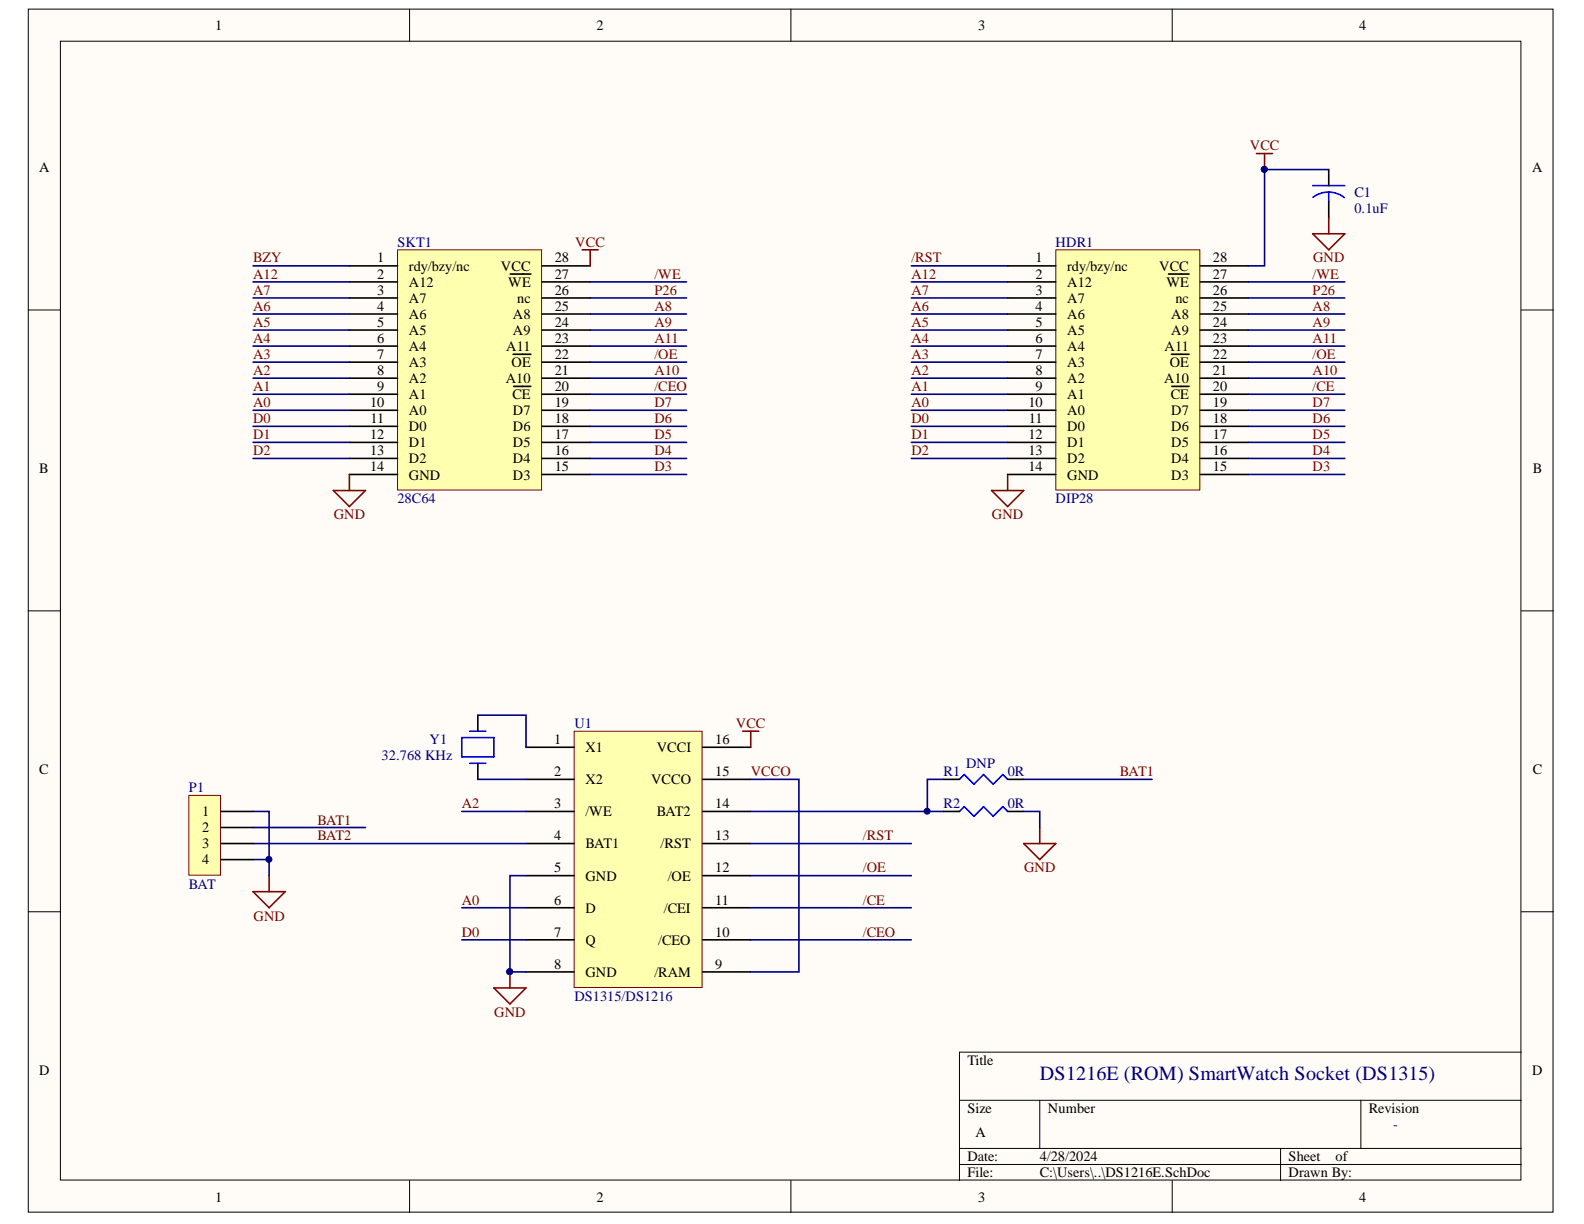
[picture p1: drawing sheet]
<svg xmlns="http://www.w3.org/2000/svg" width="279mm" height="216mm" viewBox="0 0 279 216" stroke-linecap="round" stroke-linejoin="round" font-family="sans-serif">
<g fill="#fffcf8" stroke="#000" stroke-width=".18">
<path d="M5 1.6h268.9v212.2h-268.9z"/>
<path d="M10.7 7.3h257.6v200.8h-257.6z"/>
</g>
<g fill="none" stroke="#000" stroke-width=".18">
<path d="M72.2 1.6v5.7M139.5 1.6v5.7M206.8 1.6v5.7M5 54.7h5.7M268.4 54.7h5.6M5 107.8h5.7M268.4 107.8h5.6M5 160.8h5.7M268.4 160.8h5.6M169.2 194.1h99.2M183.4 194.1v8.5M240 194.1v8.5"/>
<path d="M268.4 185.6h-99.2v22.6M72.2 208.2v5.7M139.5 208.2v5.7M169.2 202.6h99.2M169.2 205.4h99.2M206.8 208.2v5.7M225.9 202.6v5.6"/>
</g>
<path d="M221.6 27.1h2.9M223 27.1v2.8M234.4 38.4v2.8M231.5 41.2h5.7l-2.8 2.9zM174.9 86.5h5.7l-2.9 2.9zM177.7 83.7v2.8" fill="none" stroke="#800000" stroke-width=".28"/>
<circle cx="223" cy="29.9" r=".52" fill="#000080" stroke="#000080" stroke-width=".18"/>
<path d="M231.5 32.7h5.7M234.4 33.9l1.4 .2 1.3 .7M234.4 33.9l-1.5 .2-1.3 .7M234.4 33.9v1.7" fill="none" stroke="#00f" stroke-width=".28"/>
<path d="M234.4 29.9v2.8M234.4 35.6v2.8" fill="none" stroke="#000" stroke-width=".28"/>
<path d="M101.3 129h22.5v45.2h-22.5z" fill="#ffffb0" stroke="#800000" stroke-width=".18"/>
<g fill="none" stroke="#000" stroke-width=".28">
<path d="M92.8 131.8h8.5M92.8 137.5h8.5M123.9 131.8h8.5M123.9 137.5h8.5M92.8 143.1h8.5M92.8 154.5h8.5M92.8 148.8h8.5M123.9 143.1h8.5M123.9 154.5h8.5M123.9 148.8h8.5M92.8 160.1h8.5M92.8 165.8h8.5"/>
<path d="M92.8 171.4h8.5M123.9 160.1h8.5M123.9 165.8h8.5M123.9 171.4h8.5"/>
</g>
<path d="M186.2 44.1h25.4v42.3h-25.4z" fill="#ffffb0" stroke="#800000" stroke-width=".18"/>
<g fill="none" stroke="#000" stroke-width=".28">
<path d="M177.7 46.9h8.5M177.7 49.7h8.5M177.7 52.6h8.5M177.7 55.4h8.5M177.7 58.2h8.5M206.1 48.3h3.6M211.7 46.9h8.5M211.7 49.7h8.5M211.7 52.6h8.5M211.7 55.4h8.5M211.7 58.2h8.5M177.7 61h8.5"/>
<path d="M177.7 63.9h8.5M177.7 66.7h8.5M177.7 69.5h8.5M177.7 72.4h8.5M177.7 75.2h8.5M177.7 78h8.5M206.6 62.5h3.1M206.7 68.2h3M211.7 61h8.5M211.7 63.9h8.5M211.7 66.7h8.5M211.7 69.5h8.5"/>
<path d="M211.7 72.4h8.5M211.7 75.2h8.5M211.7 78h8.5M177.7 80.9h8.5M177.7 83.7h8.5M211.7 80.9h8.5M211.7 83.7h8.5"/>
</g>
<path d="M70.1 44.1h25.4v42.3h-25.4z" fill="#ffffb0" stroke="#800000" stroke-width=".18"/>
<g fill="none" stroke="#000" stroke-width=".28">
<path d="M61.6 46.9h8.5M61.6 49.7h8.5M61.6 52.6h8.5M61.6 55.4h8.5M61.6 58.2h8.5M90 48.3h3.6M95.6 46.9h8.5M95.6 49.7h8.5M95.6 52.6h8.5M95.6 55.4h8.5M95.6 58.2h8.5M61.6 61h8.5"/>
<path d="M61.6 63.9h8.5M61.6 66.7h8.5M61.6 69.5h8.5M61.6 72.4h8.5M61.6 75.2h8.5M61.6 78h8.5M90.5 62.5h3.1M90.6 68.2h3M95.6 61h8.5M95.6 63.9h8.5M95.6 66.7h8.5M95.6 69.5h8.5"/>
<path d="M95.6 72.4h8.5M95.6 75.2h8.5M95.6 78h8.5M61.6 80.9h8.5M61.6 83.7h8.5M95.6 80.9h8.5M95.6 83.7h8.5M84.3 126.1v2.9M84.3 134.6v2.9M166.4 137.5h2.8M177.7 137.5h2.9M166.4 143.1h2.8"/>
<path d="M177.7 143.1h2.9"/>
</g>
<g fill="none" stroke="#000080" stroke-width=".28">
<path d="M234.4 29.9h-11.4v17h-2.8M44.6 46.9h17M44.6 49.7h17M44.6 52.6h17M44.6 55.4h17M44.6 58.2h17M104.1 49.7h17M104.1 52.6h17M104.1 55.4h17M104.1 58.2h17M160.7 46.9h17M160.7 49.7h17"/>
<path d="M160.7 52.6h17M160.7 55.4h17M160.7 58.2h17M220.2 49.7h17M220.2 52.6h17M220.2 55.4h17M220.2 58.2h17M44.6 61h17M44.6 63.9h17M44.6 66.7h17M44.6 69.5h17M44.6 72.4h17"/>
<path d="M44.6 75.2h17M44.6 78h17M104.1 61h17M104.1 63.9h17M104.1 66.7h17M104.1 69.5h17M104.1 72.4h17M104.1 75.2h17M104.1 78h17M160.7 61h17M160.7 63.9h17M160.7 66.7h17"/>
<path d="M160.7 69.5h17M160.7 72.4h17M160.7 75.2h17M160.7 78h17M220.2 61h17M220.2 63.9h17M220.2 66.7h17M220.2 69.5h17M220.2 72.4h17M220.2 75.2h17M220.2 78h17M44.6 80.9h17"/>
<path d="M104.1 80.9h17M104.1 83.7h17M160.7 80.9h17M220.2 80.9h17M220.2 83.7h17M84.3 126.1h8.5v5.7M84.3 137.5h8.5M132.4 137.5h8.5v33.9h-8.5M166.4 137.5h-2.8v5.6M180.6 137.5h22.6M44.6 143.1h2.9v11.4M44.6 148.8h48.2"/>
<path d="M44.6 146h19.9M44.6 151.6h2.9M81.5 143.1h11.3M92.8 154.5h-2.9v16.9h2.9M132.4 143.1h34M132.4 154.5h28.3M132.4 148.8h28.3M180.6 143.1h2.8v2.9M81.5 160.1h11.3M81.5 165.8h11.3M132.4 160.1h28.3M132.4 165.8h28.3"/>
</g>
<g fill="#000080" stroke="#000080" stroke-width=".18">
<circle cx="223" cy="29.9" r=".52"/>
<circle cx="89.9" cy="171.4" r=".52"/>
<circle cx="163.5" cy="143.1" r=".52"/>
<circle cx="47.4" cy="151.6" r=".52"/>
</g>
<path d="M102.7 44.1h2.8M104.1 44.1v2.8M58.8 86.5h5.7l-2.9 2.9zM61.6 83.7v2.8M131 129h2.8M132.4 129v2.8M44.6 157.3h5.7l-2.8 2.8zM47.5 154.5v2.8M180.6 148.8h5.6l-2.8 2.8zM183.4 146v2.8M87.1 174.3h5.7l-2.9 2.8zM89.9 171.4v2.9" fill="none" stroke="#800000" stroke-width=".28"/>
<path d="M81.5 130.1h5.6v3.4h-5.6zM82.9 134.6h2.8M82.9 129h2.8M169.2 137.5l.9-.9 1.7 1.7 1.7-1.7 1.7 1.7 1.7-1.7 .8 .9M169.2 143.1l.9-.8 1.7 1.7 1.7-1.7 1.7 1.7 1.7-1.7 .8 .8" fill="none" stroke="#00f" stroke-width=".28"/>
<path d="M33.3 140.3h5.6v14.1h-5.6z" fill="#ffffb0" stroke="#800000" stroke-width=".18"/>
<path d="M39 143.1h5.6M39 146h5.6M39 148.8h5.6M39 151.6h5.6" fill="none" stroke="#000" stroke-width=".28"/>
<text font-size="3.5" fill="#000080" x="183.4" y="190.5">DS1216E (ROM) SmartWatch Socket (DS1315)</text>
<g font-size="2.5">
<text x="38" y="5.3">1</text>
<text x="105.2" y="5.3">2</text>
<text x="172.5" y="5.3">3</text>
<text x="239.7" y="5.3">4</text>
<text x="6.9" y="30.4">A</text>
<text x="270.3" y="30.4">A</text>
<text x="66.6" y="46.3">1</text>
<text x="72.1" y="47.7">rdy/bzy/nc</text>
<text x="88.4" y="47.7">VCC</text>
<text x="97.8" y="46.3">28</text>
<text x="182.7" y="46.3">1</text>
<text x="188.2" y="47.7">rdy/bzy/nc</text>
<text x="204.5" y="47.7">VCC</text>
<text x="213.9" y="46.3">28</text>
<text x="66.6" y="49.2">2</text>
<text x="66.6" y="52">3</text>
<text x="72.1" y="50.6">A12</text>
<text x="72.1" y="53.4">A7</text>
<text x="89.6" y="50.6">WE</text>
<text x="91.2" y="53.4">nc</text>
<text x="97.8" y="52">26</text>
<text x="97.8" y="49.2">27</text>
<text x="182.7" y="49.2">2</text>
<text x="182.7" y="52">3</text>
<text x="188.2" y="50.6">A12</text>
<text x="188.2" y="53.4">A7</text>
<text x="205.7" y="50.6">WE</text>
<text x="207.3" y="53.4">nc</text>
<text x="213.9" y="52">26</text>
<text x="213.9" y="49.2">27</text>
<text x="66.6" y="54.8">4</text>
<text x="66.6" y="57.6">5</text>
<text x="72.1" y="56.3">A6</text>
<text x="72.1" y="59.1">A5</text>
<text x="90.5" y="59.1">A9</text>
<text x="90.5" y="56.3">A8</text>
<text x="97.8" y="57.6">24</text>
<text x="97.8" y="54.8">25</text>
<text x="182.7" y="54.8">4</text>
<text x="182.7" y="57.6">5</text>
<text x="188.2" y="56.3">A6</text>
<text x="188.2" y="59.1">A5</text>
<text x="206.6" y="59.1">A9</text>
<text x="206.6" y="56.3">A8</text>
<text x="213.9" y="57.6">24</text>
<text x="213.9" y="54.8">25</text>
<text x="66.6" y="60.5">6</text>
<text x="66.6" y="63.3">7</text>
<text x="72.1" y="61.9">A4</text>
<text x="72.1" y="64.7">A3</text>
<text x="89.3" y="61.9">A11</text>
<text x="90.2" y="64.7">OE</text>
<text x="97.8" y="63.3">22</text>
<text x="97.8" y="60.5">23</text>
<text x="182.7" y="60.5">6</text>
<text x="182.7" y="63.3">7</text>
<text x="188.2" y="61.9">A4</text>
<text x="188.2" y="64.7">A3</text>
<text x="205.4" y="61.9">A11</text>
<text x="206.3" y="64.7">OE</text>
<text x="213.9" y="63.3">22</text>
<text x="213.9" y="60.5">23</text>
<text x="65.3" y="71.8">10</text>
<text x="66.6" y="66.2">8</text>
<text x="66.6" y="69">9</text>
<text x="72.1" y="67.6">A2</text>
<text x="72.1" y="70.4">A1</text>
<text x="89.2" y="67.6">A10</text>
<text x="90.4" y="70.4">CE</text>
<text x="97.8" y="71.8">19</text>
<text x="97.8" y="69">20</text>
<text x="97.8" y="66.2">21</text>
<text x="181.4" y="71.8">10</text>
<text x="182.7" y="66.2">8</text>
<text x="182.7" y="69">9</text>
<text x="188.2" y="67.6">A2</text>
<text x="188.2" y="70.4">A1</text>
<text x="205.3" y="67.6">A10</text>
<text x="206.5" y="70.4">CE</text>
<text x="213.9" y="71.8">19</text>
<text x="213.9" y="69">20</text>
<text x="213.9" y="66.2">21</text>
<text x="65.3" y="77.5">12</text>
<text x="65.4" y="74.6">11</text>
<text x="72.1" y="73.3">A0</text>
<text x="72.1" y="76.1">D0</text>
<text x="90.5" y="76.1">D6</text>
<text x="90.5" y="73.3">D7</text>
<text x="97.8" y="77.5">17</text>
<text x="97.8" y="74.6">18</text>
<text x="181.4" y="77.5">12</text>
<text x="181.5" y="74.6">11</text>
<text x="188.2" y="73.3">A0</text>
<text x="188.2" y="76.1">D0</text>
<text x="206.6" y="76.1">D6</text>
<text x="206.6" y="73.3">D7</text>
<text x="213.9" y="77.5">17</text>
<text x="213.9" y="74.6">18</text>
<text x="6.9" y="83.5">B</text>
<text x="65.3" y="80.3">13</text>
<text x="65.3" y="83.1">14</text>
<text x="72.1" y="78.9">D1</text>
<text x="72.1" y="81.7">D2</text>
<text x="90.5" y="81.7">D4</text>
<text x="90.5" y="78.9">D5</text>
<text x="97.8" y="83.1">15</text>
<text x="97.8" y="80.3">16</text>
<text x="181.4" y="80.3">13</text>
<text x="181.4" y="83.1">14</text>
<text x="188.2" y="78.9">D1</text>
<text x="188.2" y="81.7">D2</text>
<text x="206.6" y="81.7">D4</text>
<text x="206.6" y="78.9">D5</text>
<text x="213.9" y="83.1">15</text>
<text x="213.9" y="80.3">16</text>
<text x="270.3" y="83.5">B</text>
<text x="72.1" y="84.6">GND</text>
<text x="90.5" y="84.6">D3</text>
<text x="188.2" y="84.6">GND</text>
<text x="206.6" y="84.6">D3</text>
<text x="97.8" y="131.2">1</text>
<text x="126.2" y="131.2">16</text>
<text x="6.9" y="136.6">C</text>
<text x="97.8" y="136.9">2</text>
<text x="103.3" y="132.7">X1</text>
<text x="115.9" y="132.7">VCCI</text>
<text x="126.2" y="136.9">15</text>
<text x="270.3" y="136.6">C</text>
<text x="35.7" y="144">1</text>
<text x="97.8" y="142.6">3</text>
<text x="103.3" y="138.3">X2</text>
<text x="103.3" y="144">/WE</text>
<text x="114.8" y="138.3">VCCO</text>
<text x="115.9" y="144">BAT2</text>
<text x="126.2" y="142.6">14</text>
<text x="35.7" y="146.8">2</text>
<text x="35.7" y="149.7">3</text>
<text x="97.8" y="148.2">4</text>
<text x="103.3" y="149.7">BAT1</text>
<text x="116.5" y="149.7">/RST</text>
<text x="126.2" y="148.2">13</text>
<text x="35.7" y="152.5">4</text>
<text x="97.8" y="153.9">5</text>
<text x="103.3" y="155.3">GND</text>
<text x="117.8" y="155.3">/OE</text>
<text x="126.2" y="153.9">12</text>
<text x="97.8" y="159.5">6</text>
<text x="103.3" y="161">D</text>
<text x="117.1" y="161">/CEI</text>
<text x="126.2" y="159.5">11</text>
<text x="97.8" y="165.2">7</text>
<text x="103.3" y="166.6">Q</text>
<text x="116.1" y="166.6">/CEO</text>
<text x="126.2" y="165.2">10</text>
<text x="97.8" y="170.9">8</text>
<text x="103.3" y="172.3">GND</text>
<text x="115.4" y="172.3">/RAM</text>
<text x="126.2" y="170.9">9</text>
<text x="6.9" y="189.6">D</text>
<text x="170.6" y="187.9">Title</text>
<text x="270.3" y="189.6">D</text>
<text x="170.6" y="196.4">Size</text>
<text x="184.9" y="196.4">Number</text>
<text x="241.4" y="196.4">Revision</text>
<text x="172.1" y="200.6">A</text>
<text x="170.6" y="204.8">Date:</text>
<text x="170.6" y="207.6">File:</text>
<text x="183.4" y="204.8">4/28/2024</text>
<text x="183.4" y="207.6">C:\Users\..\DS1216E.SchDoc</text>
<text x="227.3" y="204.8">Sheet</text>
<text x="227.3" y="207.6">Drawn By:</text>
<text x="235.6" y="204.8">of</text>
<text x="38" y="211.9">1</text>
<text x="105.2" y="211.9">2</text>
<text x="172.5" y="211.9">3</text>
<text x="239.7" y="211.9">4</text>
</g>
<g font-size="2.5" fill="#800000">
<text x="220.5" y="26.5">VCC</text>
<text x="44.6" y="46.3">BZY</text>
<text x="101.5" y="43.5">VCC</text>
<text x="160.8" y="46.3">/RST</text>
<text x="231.6" y="46.3">GND</text>
<text x="44.6" y="49.2">A12</text>
<text x="44.6" y="52">A7</text>
<text x="115.4" y="49.2">/WE</text>
<text x="115.4" y="52">P26</text>
<text x="160.8" y="49.2">A12</text>
<text x="160.8" y="52">A7</text>
<text x="231.5" y="52">P26</text>
<text x="231.5" y="49.2">/WE</text>
<text x="44.6" y="54.8">A6</text>
<text x="44.6" y="57.6">A5</text>
<text x="115.4" y="54.8">A8</text>
<text x="115.4" y="57.6">A9</text>
<text x="160.8" y="54.8">A6</text>
<text x="160.8" y="57.6">A5</text>
<text x="231.5" y="54.8">A8</text>
<text x="231.5" y="57.6">A9</text>
<text x="44.6" y="60.5">A4</text>
<text x="44.6" y="63.3">A3</text>
<text x="115.4" y="60.5">A11</text>
<text x="115.4" y="63.3">/OE</text>
<text x="160.8" y="60.5">A4</text>
<text x="160.8" y="63.3">A3</text>
<text x="231.5" y="60.5">A11</text>
<text x="231.5" y="63.3">/OE</text>
<text x="44.6" y="66.2">A2</text>
<text x="44.6" y="69">A1</text>
<text x="44.6" y="71.8">A0</text>
<text x="115.4" y="66.2">A10</text>
<text x="115.4" y="69">/CEO</text>
<text x="115.4" y="71.8">D7</text>
<text x="160.8" y="66.2">A2</text>
<text x="160.8" y="69">A1</text>
<text x="160.8" y="71.8">A0</text>
<text x="231.5" y="66.2">A10</text>
<text x="231.5" y="69">/CE</text>
<text x="231.5" y="71.8">D7</text>
<text x="44.6" y="74.6">D0</text>
<text x="44.6" y="77.5">D1</text>
<text x="115.4" y="74.6">D6</text>
<text x="115.4" y="77.5">D5</text>
<text x="160.8" y="74.6">D0</text>
<text x="160.8" y="77.5">D1</text>
<text x="231.5" y="74.6">D6</text>
<text x="231.5" y="77.5">D5</text>
<text x="44.6" y="80.3">D2</text>
<text x="115.4" y="80.3">D4</text>
<text x="115.4" y="83.1">D3</text>
<text x="160.8" y="80.3">D2</text>
<text x="231.5" y="80.3">D4</text>
<text x="231.5" y="83.1">D3</text>
<text x="58.9" y="91.6">GND</text>
<text x="175" y="91.6">GND</text>
<text x="129.8" y="128.4">VCC</text>
<text x="132.4" y="136.9">VCCO</text>
<text x="197.5" y="136.9">BAT1</text>
<text x="81.4" y="142.6">A2</text>
<text x="56" y="148.2">BAT2</text>
<text x="56" y="145.4">BAT1</text>
<text x="152.2" y="148.2">/RST</text>
<text x="152.2" y="153.9">/OE</text>
<text x="180.6" y="153.9">GND</text>
<text x="81.4" y="159.5">A0</text>
<text x="152.2" y="159.5">/CE</text>
<text x="44.7" y="162.4">GND</text>
<text x="81.4" y="165.2">D0</text>
<text x="152.2" y="165.2">/CEO</text>
<text x="87.2" y="179.4">GND</text>
</g>
<g font-size="2.5" fill="#000080">
<text x="238.9" y="34.7">C1</text>
<text x="238.9" y="37.6">0.1uF</text>
<text x="70.1" y="43.5">SKT1</text>
<text x="186.2" y="43.5">HDR1</text>
<text x="70.1" y="88.8">28C64</text>
<text x="186.2" y="88.8">DIP28</text>
<text x="75.8" y="131.2">Y1</text>
<text x="101.3" y="128.4">U1</text>
<text x="67.3" y="134.1">32.768 KHz</text>
<text x="166.4" y="136.9">R1</text>
<text x="170.4" y="135.5">DNP</text>
<text x="177.8" y="136.9">0R</text>
<text x="33.3" y="139.8">P1</text>
<text x="166.4" y="142.6">R2</text>
<text x="177.8" y="142.6">0R</text>
<text x="33.3" y="156.8">BAT</text>
<text x="101.3" y="176.5">DS1315/DS1216</text>
<text x="245.7" y="199.2">-</text>
</g>
</svg>
